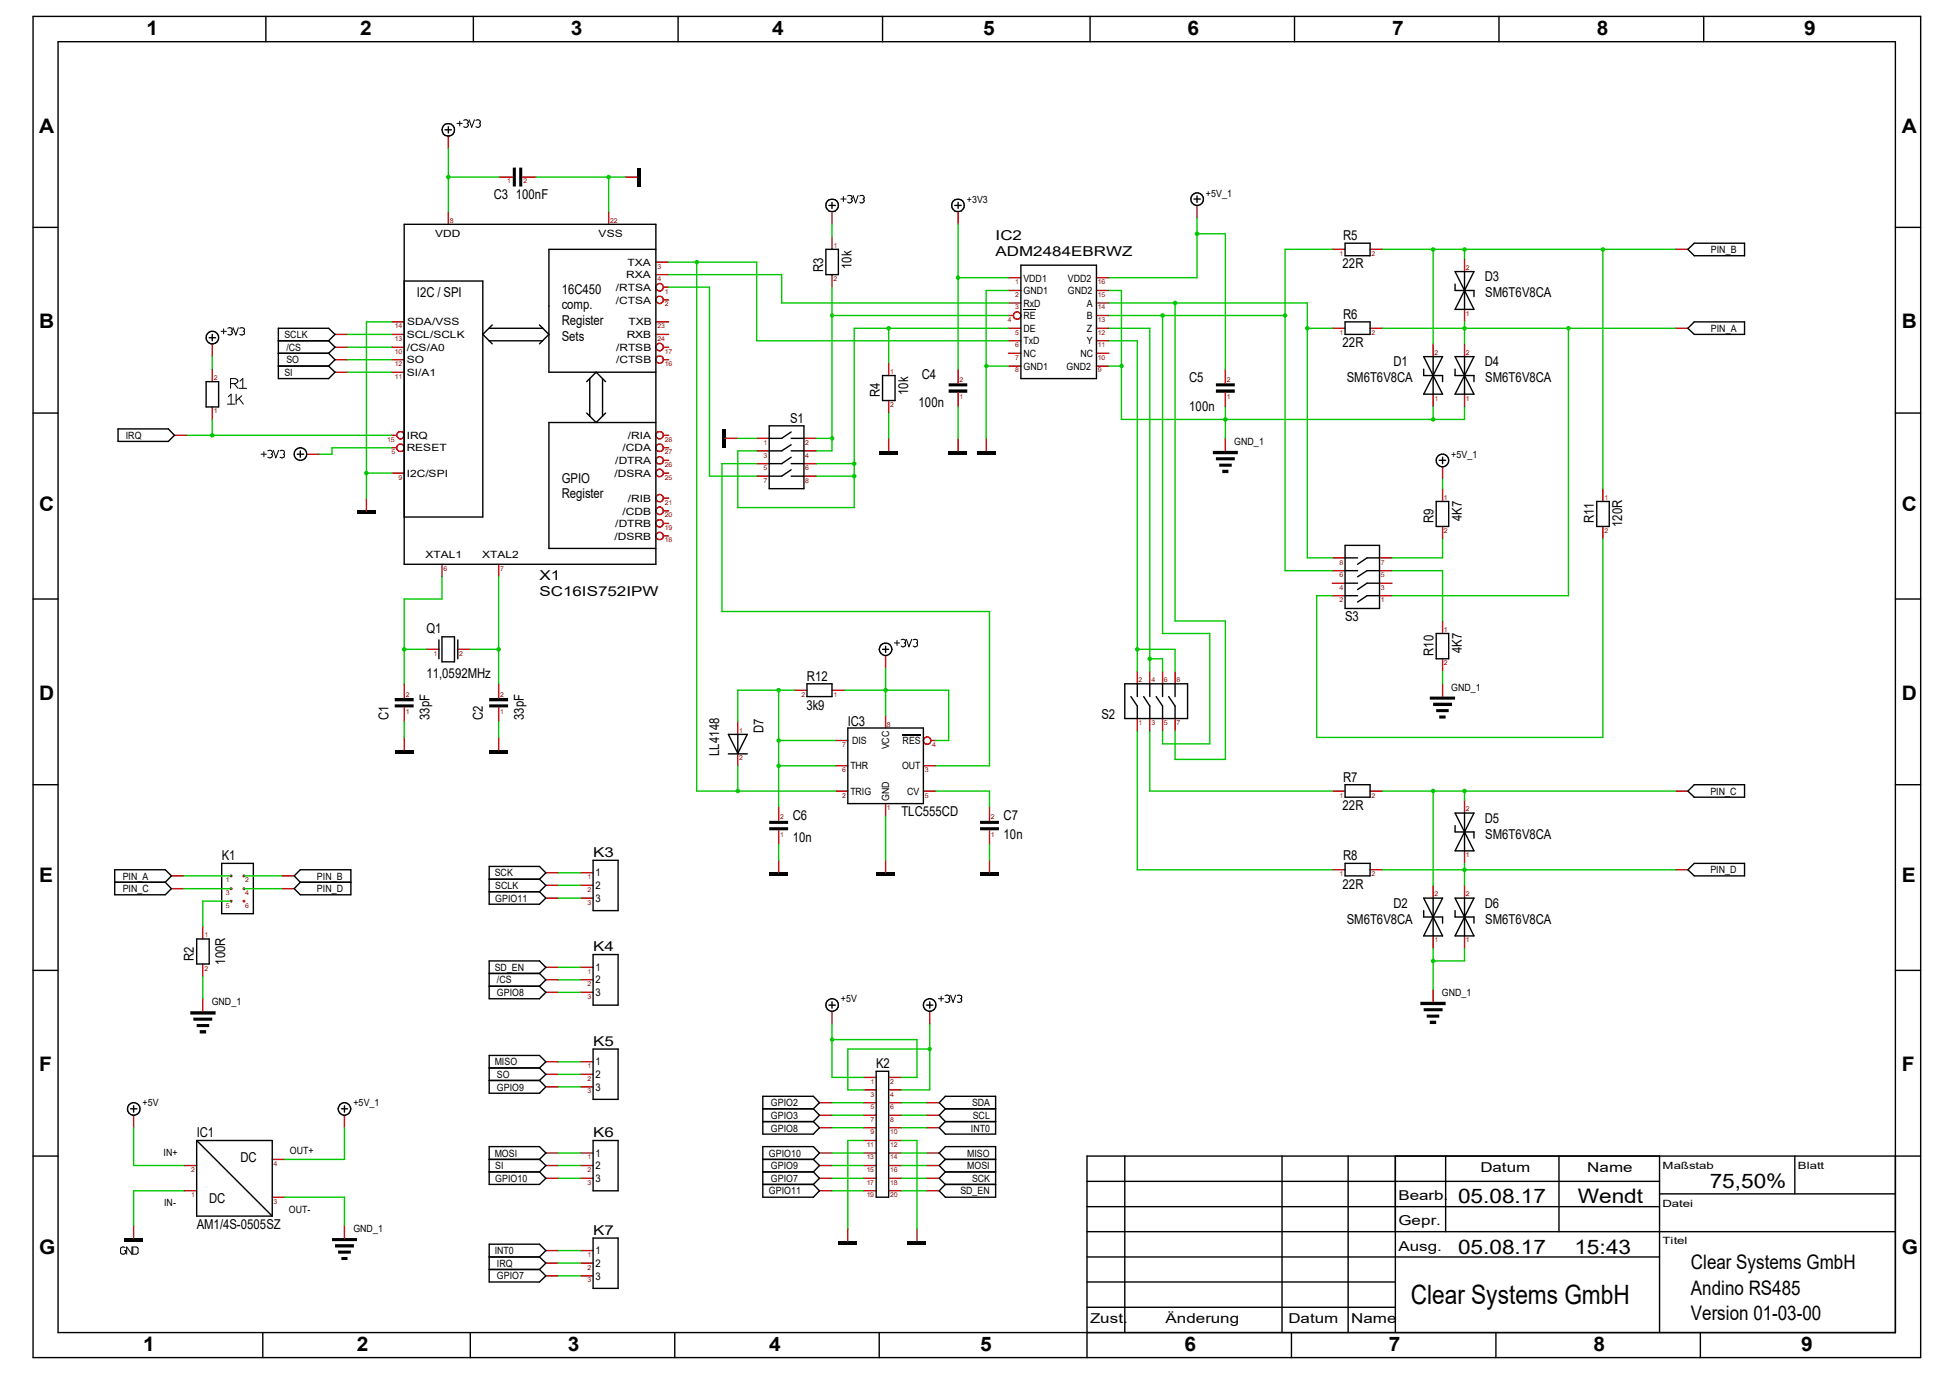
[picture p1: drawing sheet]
<svg xmlns="http://www.w3.org/2000/svg" width="297mm" height="210mm" viewBox="0 0 297 210" stroke-linecap="round" stroke-linejoin="round" font-family="sans-serif">
<path d="M110 65.3h.5v2.9h-.5z" fill-rule="evenodd" fill="#000001"/>
<g fill="none" stroke="#c80000" stroke-width=".21">
<path d="M110.5 66.8h1.9M83.2 132.9h1.9M83.2 134.8h1.9M83.2 136.8h1.9M88.4 132.9h2M88.4 134.8h2M88.4 136.8h2M83.2 147.3h1.9M83.2 149.2h1.9M83.2 151.1h1.9M88.4 147.3h2M88.4 149.2h2"/>
<path d="M88.4 151.1h2M83.2 175.6h1.9M83.2 177.5h1.9M83.2 179.5h1.9M83.2 161.7h1.9M83.2 163.6h1.9M83.2 165.5h1.9M88.4 175.6h2M88.4 177.5h2M88.4 179.5h2M88.4 161.7h2M88.4 163.6h2"/>
<path d="M88.4 165.5h2M83.2 190.5h1.9M83.2 192.4h1.9M83.2 194.3h1.9M88.4 190.5h2M88.4 192.4h2M88.4 194.3h2"/>
</g>
<g fill="none" stroke="#000001" stroke-width=".21">
<path d="M74.5 133.9h7.7M74.5 135.8h7.7M82.2 133.9l1-1-1-.9h-7.7v5.7h7.7l1-.9-1-1M82.2 133.9l1 .9-1 1M90.4 131h3.8v7.7h-3.8zM74.5 148.3h7.7M74.5 150.2h7.7M82.2 148.3l1-1-1-1h-7.7v5.8h7.7l1-1-1-.9M82.2 148.3l1 .9-1 1M90.4 145.4h3.8v7.7h-3.8zM90.4 159.8h3.8v7.6h-3.8zM74.5 176.6h7.7"/>
<path d="M74.5 178.5h7.7M74.5 162.6h7.7M74.5 164.5h7.7M82.2 176.6l1-1-1-1h-7.7v5.8h7.7l1-.9-1-1M82.2 162.6l1-.9-1-1h-7.7v5.8h7.7l1-1-1-1M82.2 176.6l1 .9-1 1M82.2 162.6l1 1-1 .9M90.4 173.7h3.8v7.7h-3.8zM74.5 191.4h7.7M74.5 193.3h7.7M82.2 191.4l1-.9-1-1h-7.7v5.7h7.7l1-.9-1-1M82.2 191.4l1 1-1 .9"/>
<path d="M90.4 188.6h3.8v7.6h-3.8z"/>
</g>
<path d="M29 154h3.9v.5h-3.9zM30.4 156.9h1v.5h-1zM30 156h1.9v.4h-1.9zM29.5 155h2.8v.4h-2.8z" fill-rule="evenodd" fill="#000001"/>
<path d="M30.9 152.1v1.9" fill="none" stroke="#c80000" stroke-width=".21"/>
<path d="M117.2 132.9h2.9v.5h-2.9z" fill-rule="evenodd" fill="#000001"/>
<path d="M115.3 66.8h1.9M115.3 68.7h1.9M115.3 70.6h1.9M115.3 72.5h1.9M122.5 66.8h1.9M122.5 68.7h1.9M122.5 70.6h1.9M122.5 72.5h1.9M118.7 131v1.9" fill="none" stroke="#c80000" stroke-width=".21"/>
<path d="M117.2 64.9h5.3v9.5h-5.3zM120.6 71.5l-1.5 1h-1.9M120.6 72.5h1.9M120.6 69.6l-1.5 1h-1.9M120.6 70.6h1.9M120.6 67.7l-1.5 1h-1.9M120.6 68.7h1.9M120.6 65.8l-1.5 1h-1.9M120.6 66.8h1.9" fill="none" stroke="#000001" stroke-width=".21"/>
<path d="M149.4 132.9h2.8v.5h-2.8z" fill-rule="evenodd" fill="#000001"/>
<path d="M150.8 131v1.9" fill="none" stroke="#c80000" stroke-width=".21"/>
<path d="M149.4 125h2.8v.5h-2.8zM149.4 126h2.8v.4h-2.8z" fill-rule="evenodd" fill="#000001"/>
<path d="M150.8 122.9v2.1M150.8 126.4v2.2" fill="none" stroke="#c80000" stroke-width=".21"/>
<path d="M117.2 125h2.9v.5h-2.9zM117.2 126h2.9v.4h-2.9z" fill-rule="evenodd" fill="#000001"/>
<path d="M135 99.9v1.9M112.4 109.9v1.9M112.4 114.7v1.9M121.1 105.1h1.9M126.8 105.1h1.9M118.7 122.9v2.1M118.7 126.4v2.2" fill="none" stroke="#c80000" stroke-width=".21"/>
<g fill="none" stroke="#000001" stroke-width=".21">
<path d="M134.5 98.9h.9M135 98.4v1M111 114.8h2.9M111 111.8h2.9l-1.5 2.9zM112.4 111.8v2.9M123 104.1h3.8v2h-3.8z"/>
<circle cx="135" cy="98.9" r=".95"/>
</g>
<path d="M136.3 97.9h.8M136.7 97.5v.8M137.3 97.5a.41 .41 0 0 1 .5-.1 .41 .41 0 0 1 .2 .3l-.1 .2M137.8 97.9h.1M137.9 97.9l.1 .2-.1 .3-.2 .1-.4-.1M138.1 97.4l.4 1.1 .4-1.1M139.1 97.5a.41 .41 0 0 1 .5-.1 .41 .41 0 0 1 .2 .3l-.1 .2M139.7 97.9h.1M139.7 97.9l.1 .2-.1 .3-.2 .1-.4-.1" fill="none" stroke="#000001" stroke-width=".15"/>
<path d="M133.5 132.9h2.9v.5h-2.9z" fill-rule="evenodd" fill="#000001"/>
<g fill="none" stroke="#c80000" stroke-width=".21">
<path d="M127.3 112.8h1.9M127.3 116.6h1.9M135 109v1.9M140.7 116.6h1.9M141.9 112.8h.7M127.3 120.5h1.9M135 122.4v1.9M135 131v1.9M140.7 120.5h1.9M30.9 141.1v1.9M30.9 146.8v2"/>
<circle cx="141.3" cy="112.8" r=".56"/>
</g>
<path d="M137.5 111.9h2.8" fill="none" stroke="#000001" stroke-width=".17"/>
<path d="M129.2 110.9h11.5v11.5h-11.5zM30 143h1.9v3.8h-1.9z" fill="none" stroke="#000001" stroke-width=".21"/>
<path d="M216.5 152.6h3.8v.5h-3.8zM217.9 155.4h1v.6h-1zM217.4 154.5h1.9v.5h-1.9zM217 153.5h2.8v.5h-2.8z" fill-rule="evenodd" fill="#000001"/>
<path d="M203 90.7h2M203 88.8h2M203 86.9h2M203 85h2M210.2 90.7h1.9M210.2 88.8h1.9M210.2 86.9h1.9M210.2 85h1.9M218.4 150.7v1.9" fill="none" stroke="#c80000" stroke-width=".21"/>
<path d="M205 83.1h5.2v9.6h-5.2zM205 85h1.9M205 86.9h1.9M205 88.8h1.9M205 90.7h1.9M210.2 85h-1.9l-1.4 .9M210.2 86.9h-1.9l-1.4 .9M210.2 88.8h-1.9l-1.4 1M210.2 90.7h-1.9l-1.4 1" fill="none" stroke="#000001" stroke-width=".21"/>
<path d="M217.9 106.1h3.8v.5h-3.8zM219.3 109h1v.4h-1zM218.9 108h1.9v.5h-1.9zM218.4 107h2.9v.5h-2.9z" fill-rule="evenodd" fill="#000001"/>
<g fill="none" stroke="#c80000" stroke-width=".21">
<path d="M126.8 32.3v1.9M219.8 71.1v1.9M219.8 104.1v2M203 120.5h2M203 132.5h2M208.8 120.5h1.9M208.8 132.5h1.9M218.4 134.8v2M223.2 121.9v1.9M223.2 129.6v1.9M223.2 134.8v2M218.4 142.5v1.9"/>
<path d="M223.2 142.5v1.9"/>
</g>
<g fill="none" stroke="#000001" stroke-width=".21">
<path d="M126.3 31.3h1M126.8 30.8v.9M219.3 70.1h1M219.8 69.6v1M205 119.5h3.8v1.9h-3.8zM205 131.5h3.8v1.9h-3.8zM217 138.7v1h2.8v.9M217 136.8h2.8l-2.8 5.7h2.8zM218.4 136.8v5.7M221.7 138.7v1h2.9v.9M221.7 136.8h2.9l-2.9 5.7h2.9zM221.7 125.7v1h2.9v.9"/>
<path d="M221.7 123.8h2.9l-2.9 5.8h2.9zM223.2 123.8v5.8M223.2 136.8v5.7"/>
<circle cx="126.8" cy="31.3" r=".96"/>
<circle cx="219.8" cy="70.1" r=".96"/>
</g>
<path d="M128.1 30.3h.8M128.5 29.9v.8M129.2 29.8a.45 .45 0 0 1 .7 .3l-.1 .2M129.7 30.3h.1M129.8 30.3l.1 .2a.43 .43 0 0 1-.3 .4 .43 .43 0 0 1-.4-.1M130 29.8l.4 1.1 .4-1.1M131 29.8a.41 .41 0 0 1 .5 0 .41 .41 0 0 1 .2 .3l-.1 .2M131.5 30.3h.1M131.6 30.3l.1 .2-.1 .3-.2 .1-.4-.1" fill="none" stroke="#000001" stroke-width=".15"/>
<path d="M134 68.7h2.9v.5h-2.9z" fill-rule="evenodd" fill="#000001"/>
<g fill="none" stroke="#c80000" stroke-width=".21">
<path d="M126.8 36.1v1.9M126.8 41.8v1.9M135.4 55.2v2M135.4 61v1.9M135.4 66.8v1.9M173.3 102.2v1.9M173.3 109.4v1.9M175.2 102.2v1.9M175.2 109.4v1.9M177.2 102.2v1.9M177.2 109.4v1.9M179.1 102.2v1.9"/>
<path d="M179.1 109.4v1.9"/>
</g>
<path d="M125.9 38h1.9v3.8h-1.9zM134.5 57.2h1.9v3.8h-1.9zM171.4 104.1h9.6v5.3h-9.6zM172.3 106.1l1 1.4v1.9M173.3 104.1v2M174.3 106.1l.9 1.4v1.9M175.2 104.1v2M176.2 106.1l1 1.4v1.9M177.2 104.1v2M178.1 106.1l1 1.4v1.9M179.1 104.1v2" fill="none" stroke="#000001" stroke-width=".21"/>
<path d="M148.8 68.7h2.9v.5h-2.9z" fill-rule="evenodd" fill="#000001"/>
<path d="M150.3 66.8v1.9" fill="none" stroke="#c80000" stroke-width=".21"/>
<path d="M144.6 68.7h2.8v.5h-2.8z" fill-rule="evenodd" fill="#000001"/>
<path d="M146 66.8v1.9M244.3 74.4v2M244.3 80.2v1.9" fill="none" stroke="#c80000" stroke-width=".21"/>
<path d="M243.3 76.4h1.9v3.8h-1.9z" fill="none" stroke="#000001" stroke-width=".21"/>
<path d="M184.8 68.7h3.8v.5h-3.8zM186.3 71.5h.9v.6h-.9zM185.8 70.6h1.9v.5h-1.9zM185.3 69.6h2.9v.5h-2.9z" fill-rule="evenodd" fill="#000001"/>
<g fill="none" stroke="#c80000" stroke-width=".21">
<path d="M146 32.3v1.9M182.4 31.3v1.9M203 38h2M208.8 38h1.9M223.2 39.4v2M203 50h2M208.8 50h1.9M218.4 52.4v1.9M223.2 47.1v1.9M223.2 52.4v1.9M186.7 66.8v1.9M218.4 60v2"/>
<path d="M223.2 60v2"/>
</g>
<g fill="none" stroke="#000001" stroke-width=".21">
<path d="M145.5 31.3h1M146 30.8v.9M181.9 30.3h1M182.4 29.8v1M205 37h3.8v1.9h-3.8zM205 49h3.8v1.9h-3.8zM217 56.2v1h2.8v.9M217 54.3h2.8l-1.4 2.9zM218.4 57.2l1.4 2.8h-2.8zM218.4 54.3v5.7M221.7 56.2v1h2.9v.9M221.7 54.3h2.9l-1.4 2.9z"/>
<path d="M221.7 43.3v.9h2.9v1M221.7 41.4h2.9l-1.4 2.8zM223.2 57.2l1.4 2.8h-2.9zM223.2 41.4v5.7M223.2 54.3v5.7M223.2 44.2l1.4 2.9h-2.9z"/>
<circle cx="146" cy="31.3" r=".96"/>
<circle cx="182.4" cy="30.3" r=".97"/>
</g>
<path d="M185.3 58.4h2.9v.4h-2.9zM185.3 59.3h2.9v.5h-2.9z" fill-rule="evenodd" fill="#000001"/>
<path d="M186.7 56.2v2.2M186.7 59.8v2.2" fill="none" stroke="#c80000" stroke-width=".21"/>
<path d="M144.6 58.4h2.8v.4h-2.8zM144.6 59.3h2.8v.5h-2.8z" fill-rule="evenodd" fill="#000001"/>
<g fill="none" stroke="#c80000" stroke-width=".21">
<path d="M146 56.2v2.2M146 59.8v2.2M153.7 48h.7M153.7 50h1.9M153.7 51.9h1.9M153.7 53.8h1.9M153.7 55.8h1.9M167.1 42.3h1.9M167.1 44.2h1.9M167.1 46.1h1.9M167.1 48h1.9M167.1 50h1.9"/>
<path d="M167.1 51.9h1.9M167.1 53.8h1.9M167.1 55.8h1.9M219.8 74.4v2M219.8 80.2v1.9M219.8 94.6v1.9M219.8 100.3v1.9"/>
<circle cx="155" cy="48.1" r=".56"/>
</g>
<path d="M218.9 76.4h1.9v3.8h-1.9zM218.9 96.5h1.9v3.8h-1.9z" fill="none" stroke="#000001" stroke-width=".21"/>
<path d="M156 47.2h1.8h-1.8z" fill-rule="evenodd" fill="#000001"/>
<path d="M153.7 46.1h1.9M153.7 44.2h1.9M153.7 42.3h1.9" fill="none" stroke="#c80000" stroke-width=".21"/>
<path d="M155.6 40.4h11.5v17.3h-11.5z" fill="none" stroke="#000001" stroke-width=".21"/>
<path d="M50.6 188.6h3.8v.4h-3.8zM52 191.4h1v.5h-1zM51.5 190.5h2v.4h-2zM51.1 189.5h2.8v.5h-2.8z" fill-rule="evenodd" fill="#000001"/>
<path d="M20.4 169.8v1.9M52.5 169.8v1.9M52.5 186.6v2" fill="none" stroke="#c80000" stroke-width=".21"/>
<g fill="none" stroke="#000001" stroke-width=".21">
<path d="M19.9 168.9h1M20.4 168.4v1M52 168.9h1M52.5 168.4v1"/>
<circle cx="20.4" cy="168.9" r=".97"/>
<circle cx="52.5" cy="168.9" r=".95"/>
</g>
<path d="M18.9 188.6h2.9v.4h-2.9z" fill-rule="evenodd" fill="#000001"/>
<g fill="none" stroke="#c80000" stroke-width=".21">
<path d="M255.3 38h1.9M51.1 56.7h1.9M51.1 54.8h1.9M51.1 50.9h1.9M255.3 50h1.9M26.6 66.3h1.9M26.1 135.3h1.9M26.1 133.4h1.9M42.9 135.3h1.9M42.9 133.4h1.9M255.3 132.5h1.9M255.3 120.5h1.9"/>
<path d="M28 177.5h2M41.5 176.6h1.9M20.4 186.6v2M28 181.4h2M41.5 182.3h1.9"/>
</g>
<path d="M19 190a.44 .44 0 0 0-.6 .2v.6a.41 .41 0 0 0 .4 .2 .41 .41 0 0 0 .3-.2v-.3h-.1M20.1 189.9v1.1l-.8-1.1v1.1M20.2 189.9l.8 .1v.2v.7l-.8 .1z" fill="none" stroke="#000001" stroke-width=".15"/>
<g fill="none" stroke="#000001" stroke-width=".21">
<path d="M257.2 38l1-1h7.7v1.9h-7.7zM42.4 53.8h7.7l1 1-1 1 1 .9-1 1h-7.7zM42.4 55.8h7.7M42.4 50h7.7l1 .9-1 1h-7.7zM257.2 50l1-1h7.7v1.9h-7.7zM18 65.3h7.7l.9 1-.9 .9h-7.7zM17.5 132.5h7.7l.9 .9-.9 1 .9 .9-.9 1h-7.7zM17.5 134.4h7.7M44.8 133.4l1-.9h7.7v3.8h-7.7l-1-1 1-.9zM45.8 134.4h7.7M257.2 120.5l1-1h7.7v1.9h-7.7zM257.2 132.5l1-1h7.7v1.9h-7.7z"/>
<path d="M30 173.7l11.5 11.5M30 173.7h11.5v11.5M30 173.7v11.5h11.5"/>
</g>
<path d="M79.1 25.5h.5v2.9h-.5zM78.1 25.5h.5v2.9h-.5z" fill-rule="evenodd" fill="#000001"/>
<path d="M76 27h2.1M79.6 27h2.1" fill="none" stroke="#c80000" stroke-width=".21"/>
<path d="M97.1 25.5h.5v2.9h-.5z" fill-rule="evenodd" fill="#000001"/>
<path d="M68.3 20.7v1.9M95.2 27h1.9M32.3 56.2v1.9M51.1 52.9h1.9M32.3 62v1.9M46.7 69.2h1.9" fill="none" stroke="#c80000" stroke-width=".21"/>
<g fill="none" stroke="#000001" stroke-width=".15">
<path d="M69.6 18.8h.8M70.1 18.5v.7M70.7 18.3a.44 .44 0 0 1 .4 0 .44 .44 0 0 1 .3 .3l-.2 .2M71.2 18.8h.1M71.2 18.8l.2 .3a.45 .45 0 0 1-.7 .2M71.5 18.2l.4 1.2 .4-1.2M72.5 18.3a.41 .41 0 0 1 .4 0 .41 .41 0 0 1 .3 .3l-.1 .2M73 18.8h.1M73.1 18.8l.1 .3a.42 .42 0 0 1-.7 .2M35.1 58.4h.8l.4-.4-.4-.3h-.8v1.4M35.7 58.4l.6 .7M36.4 59.1h1.2"/>
<path d="M36.6 58l.4-.3v1.4M34.7 61.6h1.1M34.8 60.4l.4-.4v1.6M36 60v1.6M36.4 60.7l.7 .9M36.8 60.3l-.8 .7M39.8 69.2h.8M40.2 68.8v.8M40.8 68.7a.44 .44 0 0 1 .5-.1 .44 .44 0 0 1 .2 .4l-.1 .2M41.3 69.2h.1M41.4 69.2l.1 .2a.45 .45 0 0 1-.7 .2M41.7 68.6l.3 1.1 .5-1.1"/>
<path d="M42.7 68.7a.41 .41 0 0 1 .4-.1 .41 .41 0 0 1 .2 .4v.2M43.2 69.2h.1M43.3 69.2v.2a.42 .42 0 0 1-.6 .2"/>
</g>
<g fill="none" stroke="#000001" stroke-width=".21">
<path d="M67.8 19.8h1M68.3 19.3v.9M31.4 58.1h1.9v3.9h-1.9zM42.4 51.9h7.7l1 1-1 .9h-7.7zM45.3 69.2h1M45.8 68.7v.9"/>
<circle cx="68.3" cy="19.8" r=".95"/>
<circle cx="45.8" cy="69.2" r=".96"/>
</g>
<path d="M54.4 77.8h2.9v.5h-2.9z" fill-rule="evenodd" fill="#000001"/>
<path d="M55.8 75.9v1.9" fill="none" stroke="#c80000" stroke-width=".21"/>
<path d="M74.5 114.2h2.9v.5h-2.9z" fill-rule="evenodd" fill="#000001"/>
<path d="M76 112.3v1.9" fill="none" stroke="#c80000" stroke-width=".21"/>
<path d="M60.2 114.2h2.8v.5h-2.8z" fill-rule="evenodd" fill="#000001"/>
<path d="M61.6 112.3v1.9" fill="none" stroke="#c80000" stroke-width=".21"/>
<path d="M74.5 106.3h2.9v.5h-2.9zM74.5 107.3h2.9v.4h-2.9z" fill-rule="evenodd" fill="#000001"/>
<path d="M76 104.1v2.2M76 107.7v2.2" fill="none" stroke="#c80000" stroke-width=".21"/>
<path d="M60.2 106.3h2.8v.5h-2.8zM60.2 107.3h2.8v.4h-2.8z" fill-rule="evenodd" fill="#000001"/>
<g fill="none" stroke="#c80000" stroke-width=".21">
<path d="M68.3 32.3v1.9M92.8 32.3v1.9M99.9 39.9h2M32.3 52.4v1.9M59.7 49h1.9M59.7 54.8h1.9M59.7 52.9h1.9M59.7 50.9h1.9M59.7 56.7h1.9M99.9 49h2M99.9 50.9h2M99.9 41.8h2"/>
<path d="M101.1 43.7h.8M101.1 54.8h.8M101.1 52.9h.8M101.1 45.7h.8M59.7 72.1h1.9M59.7 68.2h.8M59.7 66.3h.8M101.1 72.1h.8M101.1 70.1h.8M101.1 68.2h.8M101.1 66.3h.8M101.1 79.7h.8"/>
<path d="M101.1 77.8h.8M101.1 75.9h.8M65 98.9h1.9M67.4 85.9v1.9M69.8 98.9h1.9M76 85.9v1.9M101.1 81.6h.8M61.6 104.1v2.2M61.6 107.7v2.2M124.9 179.5h1.9M124.9 171.7h1.9M124.9 175.6h1.9"/>
<path d="M124.9 177.5h1.9M124.9 169.8h1.9M124.9 167.9h1.9M141.2 179.5h1.9M141.2 171.7h1.9M141.2 175.6h1.9M141.2 177.5h1.9M141.2 169.8h1.9M141.2 167.9h1.9M124.9 181.4h1.9M141.2 181.4h1.9"/>
<circle cx="100.5" cy="54.8" r=".56"/>
<circle cx="100.5" cy="52.9" r=".56"/>
<circle cx="100.5" cy="45.7" r=".56"/>
<circle cx="100.5" cy="43.8" r=".56"/>
<circle cx="61" cy="66.3" r=".58"/>
<circle cx="61" cy="68.2" r=".59"/>
<circle cx="100.5" cy="68.2" r=".58"/>
<circle cx="100.5" cy="79.7" r=".56"/>
<circle cx="100.5" cy="75.9" r=".56"/>
<circle cx="100.5" cy="66.3" r=".56"/>
<circle cx="100.5" cy="77.8" r=".56"/>
<circle cx="100.5" cy="70.1" r=".56"/>
<circle cx="100.5" cy="72" r=".56"/>
<circle cx="100.5" cy="81.6" r=".56"/>
</g>
<g fill="none" stroke="#000001" stroke-width=".21">
<path d="M61.6 34.2h38.3v51.7h-38.3zM99.9 38h-16.2v18.7h16.2M31.9 51.4h1M32.3 50.9v1M61.6 42.8h12v35.9h-12M74.5 50h8.2M74.5 51.9h8.2M75 49.5l-1.4 1.4 1.4 1.5M82.2 49.5l1.5 1.4-1.5 1.5M89.4 58.1l1.4-1.4 1.5 1.4M89.9 57.7v5.7M91.8 57.7v5.7"/>
<path d="M89.4 62.9l1.4 1.4 1.5-1.4M99.9 64.3h-16.2v19.2h16.2M66.9 97.5v2.8M67.4 97h1.9v3.8h-1.9zM69.8 97.5v2.8M116.2 178.5h7.8M116.2 170.8h7.8M116.2 176.6h7.8M116.2 168.9h7.8M124 178.5l.9 1-.9 .9M124 168.9l.9-1-.9-.9h-7.8v5.7h7.8l.9-1-.9-.9M124 176.6l.9-1-.9-1h-7.8v7.7h7.8l.9-.9-.9-1"/>
<path d="M124 176.6l.9 .9-.9 1M124 168.9l.9 .9-.9 1M144.1 178.5h7.6M144.1 170.8h7.6M144.1 168.9l-1-1 1-.9h7.6v5.7h-7.6l-1-1 1-.9M144.1 176.6l-1-1 1-1h7.6v7.7h-7.6l-1-.9 1-1M144.1 176.6h7.6M144.1 168.9h7.6M144.1 168.9l-1 .9 1 1M144.1 178.5l-1 1 1 .9M144.1 176.6l-1 .9 1 1M116.2 180.4h7.8"/>
<path d="M144.1 180.4h7.6"/>
<circle cx="32.4" cy="51.4" r=".97"/>
</g>
<path d="M33.7 50.5h.8M34.1 50.1v.7M34.7 50a.41 .41 0 0 1 .7 .2l-.1 .3M35.2 50.5h.1M35.3 50.5l.1 .3a.44 .44 0 0 1-.7 .1M35.5 49.9l.4 1.1 .4-1.1M36.5 50a.44 .44 0 0 1 .8 .2l-.1 .3M37 50.5h.2M37.2 50.5l.1 .3a.47 .47 0 0 1-.8 .1" fill="none" stroke="#000001" stroke-width=".15"/>
<path d="M138.3 189h2.9v.5h-2.9z" fill-rule="evenodd" fill="#000001"/>
<path d="M139.7 187.1v1.9" fill="none" stroke="#c80000" stroke-width=".21"/>
<path d="M127.8 189h2.8v.5h-2.8z" fill-rule="evenodd" fill="#000001"/>
<g fill="none" stroke="#c80000" stroke-width=".21">
<path d="M126.8 154v2M141.7 154v2M131.6 179.5h1.9M131.6 177.5h1.9M131.6 175.6h1.9M131.6 173.7h1.9M131.6 164.1h1.9M131.6 171.7h1.9M131.6 169.8h1.9M131.6 167.9h1.9M131.6 166h1.9M135.4 179.5h2"/>
<path d="M135.4 177.5h2M135.4 175.6h2M135.4 173.7h2M135.4 164.1h2M135.4 171.7h2M135.4 169.8h2M135.4 167.9h2M135.4 166h2M129.2 187.1v1.9M131.6 181.4h1.9M135.4 181.4h2"/>
</g>
<g fill="none" stroke="#000001" stroke-width=".21">
<path d="M126.3 153.1h1M126.8 152.6v.9M141.2 153.1h1M141.7 152.6v.9M133.5 163.2h1.9v19.1h-1.9z"/>
<circle cx="126.8" cy="153.1" r=".96"/>
<circle cx="141.7" cy="153.1" r=".96"/>
</g>
<path d="M143 152.1h.8M143.4 151.7v.8M144 151.6a.44 .44 0 0 1 .5 0 .44 .44 0 0 1 .2 .3l-.1 .2M144.5 152.1h.1M144.6 152.1l.1 .2a.42 .42 0 0 1-.2 .4 .42 .42 0 0 1-.5-.1M144.9 151.6l.3 1.1 .4-1.1M145.9 151.6a.41 .41 0 0 1 .4 0 .41 .41 0 0 1 .3 .3l-.1 .2M146.3 152.1h.2M146.5 152.1l.1 .3a.44 .44 0 0 1-.7 .2" fill="none" stroke="#000001" stroke-width=".15"/>
<g fill="#c80000">
<circle cx="35.2" cy="133.4" r=".22"/>
<circle cx="37.2" cy="137.2" r=".22"/>
<circle cx="35.2" cy="137.2" r=".22"/>
<circle cx="37.2" cy="135.3" r=".22"/>
<circle cx="35.2" cy="135.3" r=".22"/>
<circle cx="37.2" cy="133.4" r=".22"/>
</g>
<g fill="none" stroke="#000001" stroke-width=".21">
<path d="M5 2.5h287.7v204.3h-287.7zM8.8 6.3h280v196.6h-280zM40.5 2.5v3.8M72.1 2.5v3.8M103.3 2.5v3.8M134.5 2.5v3.8M166.1 2.5v3.8M197.3 2.5v3.8M228.4 2.5v3.8M259.6 2.5v3.8M5 34.6h3.8M288.8 34.6h3.9"/>
<path d="M5 62.9h3.8M288.8 62.9h3.9M5 91.2h3.8M288.8 91.2h3.9M5 119.5h3.8M288.8 119.5h3.9M33.8 131.5h4.8v7.6h-4.8zM5 147.8h3.8M288.8 147.8h3.9M5 176.1h3.8M165.7 179.9h87.2M171.4 176.1v26.8"/>
<path d="M195.4 176.1v26.8M205.4 176.1v26.8M212.6 176.1v26.8M220.3 176.1v11.5M237.6 176.1v11.5M252.9 176.1v26.8M273.5 176.1v5.7M292.7 176.1h-127v30.7M165.7 191.4h87.2M165.7 187.6h123.1M165.7 183.8h87.2M165.7 199.1h46.9"/>
<path d="M165.7 195.2h46.9M252.9 181.8h35.9M40 202.9v3.9M71.7 202.9v3.9M102.8 202.9v3.9M134 202.9v3.9M196.8 202.9v3.9M228 202.9v3.9M259.1 202.9v3.9"/>
</g>
<path d="M53 56.7h6.7M32.3 63.9v2.4h-3.8M85.1 177.5h3.3" fill="none" stroke="#00c800" stroke-width=".21"/>
<circle cx="32.3" cy="66.3" r=".35" fill="#00c800"/>
<path d="M53 50.9h6.7M53 52.9h6.7M53 54.8h6.7M32.3 66.3h27.4M115.3 70.6h-5.3v22.5h40.8v23.5h-8.2M85.1 134.8h3.3M85.1 149.2h3.3M85.1 163.6h3.3M85.1 192.4h3.3" fill="none" stroke="#00c800" stroke-width=".21"/>
<circle cx="112.4" cy="120.5" r=".35" fill="#00c800"/>
<path d="M101.9 39.9h13.4v12h38.4M106.2 39.9v80.6" fill="none" stroke="#00c800" stroke-width=".21"/>
<circle cx="106.2" cy="39.9" r=".34" fill="#00c800"/>
<path d="M112.4 105.1v4.8M112.4 116.6v3.9M106.2 120.5h21.1" fill="none" stroke="#00c800" stroke-width=".21"/>
<circle cx="118.7" cy="105.1" r=".35" fill="#00c800"/>
<path d="M112.4 105.1h6.3" fill="none" stroke="#00c800" stroke-width=".21"/>
<circle cx="118.7" cy="116.6" r=".35" fill="#00c800"/>
<path d="M118.7 112.8v3.8h8.6" fill="none" stroke="#00c800" stroke-width=".21"/>
<circle cx="118.7" cy="112.8" r=".35" fill="#00c800"/>
<path d="M199.2 85h3.8M212.1 86.9h7.7v7.7M219.8 82.1v2.9h-7.7M244.3 82.1v30.2h-43.6v-21.6h2.3M118.7 116.6v6.3M121.1 105.1h-2.4v7.7h8.6M173.3 111.3v21.2h29.7M175.2 111.3v9.2h27.8M179.1 111.3v4.4M35.2 137.2h-4.3v3.9M142.6 120.5h8.2v2.4" fill="none" stroke="#00c800" stroke-width=".21"/>
<circle cx="199.2" cy="50" r=".35" fill="#00c800"/>
<path d="M199.2 50v35" fill="none" stroke="#00c800" stroke-width=".21"/>
<circle cx="179.1" cy="46.1" r=".35" fill="#00c800"/>
<path d="M169 46.1h30.2v3.9h3.8M179.1 46.1v48.5h7.6v21.1h-7.6M195.8 86.9h7.2M177.2 111.3v2" fill="none" stroke="#00c800" stroke-width=".21"/>
<circle cx="195.8" cy="48" r=".35" fill="#00c800"/>
<path d="M195.8 48v38.9" fill="none" stroke="#00c800" stroke-width=".21"/>
<circle cx="177.2" cy="48" r=".35" fill="#00c800"/>
<path d="M203 38h-7.2v10h-26.8M177.2 48v48.5h7.2v16.8h-7.2M179.1 98.9v3.3" fill="none" stroke="#00c800" stroke-width=".21"/>
<circle cx="173.3" cy="98.9" r=".35" fill="#00c800"/>
<path d="M169 51.9h4.3v50.3M173.3 98.9h5.8M175.2 100.3h2" fill="none" stroke="#00c800" stroke-width=".21"/>
<circle cx="175.2" cy="100.3" r=".35" fill="#00c800"/>
<path d="M169 50h6.2v52.2M177.2 100.3v1.9" fill="none" stroke="#00c800" stroke-width=".21"/>
<circle cx="126.8" cy="48" r=".34" fill="#00c800"/>
<path d="M153.7 48h-26.9v18.8" fill="none" stroke="#00c800" stroke-width=".21"/>
<circle cx="126.8" cy="66.8" r=".34" fill="#00c800"/>
<path d="M126.8 43.7v4.3M124.4 66.8h2.4v1.9h-2.4" fill="none" stroke="#00c800" stroke-width=".21"/>
<circle cx="130.2" cy="72.5" r=".35" fill="#00c800"/>
<path d="M130.2 70.6v1.9h-5.8" fill="none" stroke="#00c800" stroke-width=".21"/>
<circle cx="130.2" cy="70.6" r=".35" fill="#00c800"/>
<path d="M130.2 50v20.6h-5.8M115.3 68.7h-2.9v8.6h17.8v-4.8" fill="none" stroke="#00c800" stroke-width=".21"/>
<circle cx="135.4" cy="50" r=".35" fill="#00c800"/>
<path d="M101.9 43.7h6.2v28.8h7.2M101.9 41.8h17.2v4.3h34.6M130.2 50h23.5M135.4 50v5.2M30.9 148.8v3.3" fill="none" stroke="#00c800" stroke-width=".21"/>
<circle cx="218.4" cy="146.3" r=".35" fill="#00c800"/>
<path d="M169 44.2h1.9M219.8 102.2v1.9M218.4 144.4v6.3M223.2 144.4v1.9h-4.8" fill="none" stroke="#00c800" stroke-width=".21"/>
<circle cx="170.9" cy="55.7" r=".34" fill="#00c800"/>
<path d="M169 55.8h1.9M170.9 44.2v19.7M223.2 62v1.9" fill="none" stroke="#00c800" stroke-width=".21"/>
<circle cx="218.4" cy="63.9" r=".35" fill="#00c800"/>
<path d="M170.9 63.9h15.8M186.7 62v4.8M218.4 62v1.9h4.8" fill="none" stroke="#00c800" stroke-width=".21"/>
<circle cx="186.7" cy="63.9" r=".35" fill="#00c800"/>
<path d="M182.4 33.2v9.1h-13.4M186.7 35.6v20.6M186.7 63.9h31.7M219.8 73v1.4M43.4 182.3h9.1v4.3" fill="none" stroke="#00c800" stroke-width=".21"/>
<circle cx="182.4" cy="35.6" r=".35" fill="#00c800"/>
<path d="M182.4 35.6h4.3M223.2 131.5v1h-12.5M52.5 171.7v4.9h-9.1" fill="none" stroke="#00c800" stroke-width=".21"/>
<circle cx="223.2" cy="132.5" r=".35" fill="#00c800"/>
<path d="M37.2 135.3h5.7M255.3 132.5h-32.1v2.3" fill="none" stroke="#00c800" stroke-width=".21"/>
<circle cx="223.2" cy="120.5" r=".35" fill="#00c800"/>
<path d="M210.7 120.5h12.5v1.4M218.4 120.5v14.3" fill="none" stroke="#00c800" stroke-width=".21"/>
<circle cx="218.4" cy="120.5" r=".35" fill="#00c800"/>
<path d="M28 135.3h7.2M223.2 120.5h32.1" fill="none" stroke="#00c800" stroke-width=".21"/>
<circle cx="244.3" cy="38" r=".35" fill="#00c800"/>
<path d="M210.7 38h12.5v1.4M218.4 38v14.4" fill="none" stroke="#00c800" stroke-width=".21"/>
<circle cx="218.4" cy="38" r=".35" fill="#00c800"/>
<path d="M223.2 38h21.1" fill="none" stroke="#00c800" stroke-width=".21"/>
<circle cx="223.2" cy="38" r=".35" fill="#00c800"/>
<path d="M255.3 38h-11v36.4M37.2 133.4h5.7" fill="none" stroke="#00c800" stroke-width=".21"/>
<circle cx="239" cy="50" r=".35" fill="#00c800"/>
<path d="M210.7 50h12.5M223.2 49v3.4" fill="none" stroke="#00c800" stroke-width=".21"/>
<circle cx="223.2" cy="50" r=".35" fill="#00c800"/>
<path d="M223.2 50h32.1M239 50v40.7h-26.9M76 87.8v11.1M28 133.4h7.2" fill="none" stroke="#00c800" stroke-width=".21"/>
<circle cx="76" cy="98.9" r=".35" fill="#00c800"/>
<g fill="none" stroke="#00c800" stroke-width=".21">
<path d="M71.7 98.9h4.3v5.2M85.1 132.9h3.3M85.1 136.8h3.3M85.1 147.3h3.3M85.1 151.1h3.3M139.7 158.3v5.8h-2.3M20.4 171.7v5.8h7.6M85.1 179.5h3.3M85.1 161.7h3.3M85.1 175.6h3.3M85.1 165.5h3.3M126.8 171.7h4.8"/>
<path d="M126.8 167.9h4.8M126.8 169.8h4.8M126.8 179.5h4.8M126.8 175.6h4.8M126.8 177.5h4.8M137.4 171.7h3.8M137.4 167.9h3.8M137.4 169.8h3.8M137.4 179.5h3.8M137.4 175.6h3.8M137.4 177.5h3.8M85.1 190.5h3.3"/>
<path d="M85.1 194.3h3.3M126.8 181.4h4.8M137.4 181.4h3.8"/>
</g>
<circle cx="126.8" cy="158.3" r=".34" fill="#00c800"/>
<path d="M135 105.1h9.6v7.7h-2M126.8 156v8.1h4.8M126.8 158.3h12.9" fill="none" stroke="#00c800" stroke-width=".21"/>
<circle cx="135" cy="105.1" r=".35" fill="#00c800"/>
<path d="M126.8 34.2v1.9M128.7 105.1h6.3M135 101.8v7.2" fill="none" stroke="#00c800" stroke-width=".21"/>
<circle cx="146" cy="42.3" r=".34" fill="#00c800"/>
<path d="M146 34.2v22M146 42.3h7.7" fill="none" stroke="#00c800" stroke-width=".21"/>
<circle cx="68.3" cy="27" r=".35" fill="#00c800"/>
<path d="M68.3 22.6v9.7M68.3 27h7.7M32.3 54.3v1.9M59.7 68.2h-9.1v1h-2M129.2 159.8v6.2h2.4" fill="none" stroke="#00c800" stroke-width=".21"/>
<circle cx="141.7" cy="159.8" r=".34" fill="#00c800"/>
<path d="M112.4 66.8h2.9M135.4 62.9v3.9M146 62v4.8M118.7 128.6v2.4M135 124.3v6.7M150.8 128.6v2.4M129.2 159.8h12.5M141.7 156v10h-4.3" fill="none" stroke="#00c800" stroke-width=".21"/>
<circle cx="150.3" cy="55.7" r=".34" fill="#00c800"/>
<path d="M150.3 55.8h3.4M153.7 44.2h-3.4v22.6M28 181.4h-7.6v5.2" fill="none" stroke="#00c800" stroke-width=".21"/>
<circle cx="55.8" cy="72.1" r=".35" fill="#00c800"/>
<path d="M59.7 49h-3.9v23.1" fill="none" stroke="#00c800" stroke-width=".21"/>
<circle cx="92.8" cy="27" r=".35" fill="#00c800"/>
<path d="M81.7 27h13.5M92.8 27v5.3M59.7 72.1h-3.9v3.8M67.4 87.8v3.4h-5.8v7.7M61.6 109.9v2.4M76 109.9v2.4M131.6 173.7h-2.4v13.4M137.4 173.7h2.3v13.4" fill="none" stroke="#00c800" stroke-width=".21"/>
<circle cx="61.6" cy="98.9" r=".35" fill="#00c800"/>
<path d="M65 98.9h-3.4v5.2" fill="none" stroke="#00c800" stroke-width=".21"/>
<text font-size="4.1" fill="#000001" x="215" y="198.6">Clear Systems GmbH</text>
<g font-size="3" fill="#000001">
<text x="22.3" y="5.4">1</text>
<text x="54.9" y="5.4">2</text>
<text x="87" y="5.4">3</text>
<text x="117.7" y="5.4">4</text>
<text x="149.8" y="5.4">5</text>
<text x="181" y="5.4">6</text>
<text x="212.1" y="5.4">7</text>
<text x="243.3" y="5.4">8</text>
<text x="275" y="5.4">9</text>
<text x="6" y="20.2">A</text>
<text x="289.8" y="20.2">A</text>
<text x="6" y="50">B</text>
<text x="289.8" y="50">B</text>
<text x="6" y="77.8">C</text>
<text x="289.8" y="77.8">C</text>
<text x="6" y="106.6">D</text>
<text x="289.8" y="106.6">D</text>
<text x="6" y="134.4">E</text>
<text x="289.8" y="134.4">E</text>
<text x="6" y="163.2">F</text>
<text x="289.8" y="163.2">F</text>
<text x="222.2" y="183.3">05.08.17</text>
<text x="240.5" y="183.3">Wendt</text>
<text x="260.6" y="180.9">75,50%</text>
<text x="6" y="190.9">G</text>
<text x="222.2" y="190.9">05.08.17</text>
<text x="239.9" y="190.9">15:43</text>
<text x="289.8" y="190.9">G</text>
<text x="257.7" y="197.2">Andino RS485</text>
<text x="257.7" y="193.3">Clear Systems GmbH</text>
<text x="257.7" y="201">Version 01-03-00</text>
<text x="21.8" y="205.8">1</text>
<text x="54.4" y="205.8">2</text>
<text x="86.5" y="205.8">3</text>
<text x="117.2" y="205.8">4</text>
<text x="149.4" y="205.8">5</text>
<text x="180.5" y="205.8">6</text>
<text x="211.7" y="205.8">7</text>
<text x="242.8" y="205.8">8</text>
<text x="274.5" y="205.8">9</text>
</g>
<g font-size="2.1" fill="#000001">
<text x="75.3" y="30.3">C3</text>
<text x="78.6" y="30.3">100nF</text>
<text x="125.4" y="41.4" transform="rotate(-90 125.4 41.4)">R3</text>
<text x="129.8" y="41" transform="rotate(-90 129.8 41)">10k</text>
<text x="151.7" y="38.9">ADM2484EBRWZ</text>
<text x="151.7" y="36.5">IC2</text>
<text x="204.6" y="40.9">22R</text>
<text x="204.7" y="36.5">R5</text>
<text x="63.5" y="45.2">I2C / SPI</text>
<text x="85.6" y="47.1">comp.</text>
<text x="85.6" y="44.7">16C450</text>
<text x="226.3" y="42.8">D3</text>
<text x="226.4" y="45.3">SM6T6V8CA</text>
<text x="85.6" y="51.9">Sets</text>
<text x="85.6" y="49.5">Register</text>
<text x="204.6" y="52.9">22R</text>
<text x="204.7" y="48.6">R6</text>
<text x="140.5" y="57.7">C4</text>
<text x="181.2" y="58.2">C5</text>
<text x="205.2" y="58.2">SM6T6V8CA</text>
<text x="212.3" y="55.8">D1</text>
<text x="226.3" y="55.8">D4</text>
<text x="226.4" y="58.2">SM6T6V8CA</text>
<text x="120.4" y="64.4">S1</text>
<text x="134.1" y="60.5" transform="rotate(-90 134.1 60.5)">R4</text>
<text x="138.4" y="60.2" transform="rotate(-90 138.4 60.2)">10k</text>
<text x="140" y="62">100n</text>
<text x="181.2" y="62.5">100n</text>
<text x="85.6" y="75.9">Register</text>
<text x="85.6" y="73.5">GPIO</text>
<text x="218.4" y="79.7" transform="rotate(-90 218.4 79.7)">R9</text>
<text x="222.8" y="79.3" transform="rotate(-90 222.8 79.3)">4K7</text>
<text x="242.9" y="79.7" transform="rotate(-90 242.9 79.7)">R11</text>
<text x="247.2" y="80.3" transform="rotate(-90 247.2 80.3)">120R</text>
<text x="82.2" y="88.4">X1</text>
<text x="82.2" y="90.7">SC16IS752IPW</text>
<text x="205" y="94.6">S3</text>
<text x="65" y="96.5">Q1</text>
<text x="218.4" y="99.9" transform="rotate(-90 218.4 99.9)">R10</text>
<text x="222.8" y="99.4" transform="rotate(-90 222.8 99.4)">4K7</text>
<text x="65" y="103.2">11,0592MHz</text>
<text x="123" y="103.8">R12</text>
<text x="59.2" y="109.7" transform="rotate(-90 59.2 109.7)">C1</text>
<text x="65.4" y="109.7" transform="rotate(-90 65.4 109.7)">33pF</text>
<text x="73.6" y="109.7" transform="rotate(-90 73.6 109.7)">C2</text>
<text x="79.8" y="109.7" transform="rotate(-90 79.8 109.7)">33pF</text>
<text x="116.3" y="111.6" transform="rotate(-90 116.3 111.6)">D7</text>
<text x="122.9" y="108.1">3k9</text>
<text x="129.2" y="110.5">IC3</text>
<text x="167.8" y="109.5">S2</text>
<text x="109.6" y="115.1" transform="rotate(-90 109.6 115.1)">LL4148</text>
<text x="204.7" y="119">R7</text>
<text x="120.8" y="124.8">C6</text>
<text x="137.4" y="124.2">TLC555CD</text>
<text x="152.9" y="124.8">C7</text>
<text x="204.6" y="123.3">22R</text>
<text x="226.3" y="125.3">D5</text>
<text x="33.8" y="131">K1</text>
<text x="90.4" y="130.5">K3</text>
<text x="120.8" y="128.2">10n</text>
<text x="152.9" y="127.7">10n</text>
<text x="204.7" y="131">R8</text>
<text x="226.4" y="127.7">SM6T6V8CA</text>
<text x="204.6" y="135.3">22R</text>
<text x="205.2" y="140.7">SM6T6V8CA</text>
<text x="212.3" y="138.3">D2</text>
<text x="226.3" y="138.3">D6</text>
<text x="226.4" y="140.7">SM6T6V8CA</text>
<text x="29.5" y="146.3" transform="rotate(-90 29.5 146.3)">R2</text>
<text x="34.3" y="146.9" transform="rotate(-90 34.3 146.9)">100R</text>
<text x="90.4" y="144.9">K4</text>
<text x="90.4" y="159.3">K5</text>
<text x="133.5" y="162.6">K2</text>
<text x="30" y="173.2">IC1</text>
<text x="90.4" y="173.2">K6</text>
<text x="36.7" y="177">DC</text>
<text x="225.6" y="178.5">Datum</text>
<text x="241.9" y="178.5">Name</text>
<text x="31.9" y="183.3">DC</text>
<text x="213.1" y="182.8">Bearb.</text>
<text x="30" y="187.1">AM1/4S-0505SZ</text>
<text x="90.4" y="188">K7</text>
<text x="213.1" y="190.5">Ausg.</text>
<text x="213.1" y="186.6">Gepr.</text>
<text x="166.1" y="201.5">Zust.</text>
<text x="177.6" y="201.5">Änderung</text>
<text x="196.3" y="201.5">Datum</text>
<text x="205.9" y="201.5">Name</text>
</g>
<g font-size="1.6" fill="#000001">
<text x="90.8" y="135.4">2</text>
<text x="90.8" y="133.5">1</text>
<text x="90.8" y="137.3">3</text>
<text x="90.8" y="149.8">2</text>
<text x="90.8" y="147.9">1</text>
<text x="90.8" y="151.7">3</text>
<text x="90.8" y="164.2">2</text>
<text x="90.8" y="162.3">1</text>
<text x="90.8" y="166.1">3</text>
<text x="90.8" y="178.1">2</text>
<text x="90.8" y="176.2">1</text>
<text x="90.8" y="180">3</text>
<text x="90.8" y="191">1</text>
<text x="90.8" y="193">2</text>
<text x="90.8" y="194.9">3</text>
</g>
<g font-size="1.5" fill="#000001">
<text x="183.8" y="29.9">+5V_1</text>
<text x="147.3" y="30.9">+3V3</text>
<text x="66.3" y="36.2">VDD</text>
<text x="91.2" y="36.2">VSS</text>
<text x="95.6" y="40.5">TXA</text>
<text x="260.7" y="38.6">PIN_B</text>
<text x="93.9" y="44.3">/RTSA</text>
<text x="93.9" y="46.2">/CTSA</text>
<text x="95.4" y="42.4">RXA</text>
<text x="156" y="46.7">RxD</text>
<text x="156" y="44.8">GND1</text>
<text x="156" y="42.9">VDD1</text>
<text x="162.7" y="42.9">VDD2</text>
<text x="162.7" y="44.8">GND2</text>
<text x="165.6" y="46.7">A</text>
<text x="43.4" y="51.5">SCLK</text>
<text x="43.6" y="53.4">/CS</text>
<text x="62" y="51.5">SCL/SCLK</text>
<text x="62" y="53.4">/CS/A0</text>
<text x="62.1" y="49.6">SDA/VSS</text>
<text x="93.9" y="53.4">/RTSB</text>
<text x="95.5" y="51.5">RXB</text>
<text x="95.8" y="49.6">TXB</text>
<text x="156" y="52.5">TxD</text>
<text x="156" y="50.5">DE</text>
<text x="156" y="48.6">RE</text>
<text x="165.6" y="48.6">B</text>
<text x="165.6" y="50.5">Z</text>
<text x="165.6" y="52.5">Y</text>
<text x="260.7" y="50.5">PIN_A</text>
<text x="43.4" y="57.3">SI</text>
<text x="43.6" y="55.3">SO</text>
<text x="62" y="55.3">SO</text>
<text x="62" y="57.3">SI/A1</text>
<text x="93.9" y="55.3">/CTSB</text>
<text x="156" y="56.3">GND1</text>
<text x="156" y="54.4">NC</text>
<text x="162.5" y="56.3">GND2</text>
<text x="164.6" y="54.4">NC</text>
<text x="19.2" y="66.8">IRQ</text>
<text x="62" y="66.8">IRQ</text>
<text x="62" y="68.7">RESET</text>
<text x="93.8" y="70.7">/DTRA</text>
<text x="94.9" y="68.7">/CDA</text>
<text x="95.7" y="66.8">/RIA</text>
<text x="188.1" y="67.8">GND_1</text>
<text x="221.2" y="69.7">+5V_1</text>
<text x="62" y="72.6">I2C/SPI</text>
<text x="93.6" y="72.6">/DSRA</text>
<text x="95.7" y="76.5">/RIB</text>
<text x="93.6" y="82.2">/DSRB</text>
<text x="93.8" y="80.3">/DTRB</text>
<text x="94.9" y="78.4">/CDB</text>
<text x="64.9" y="85">XTAL1</text>
<text x="73.5" y="85">XTAL2</text>
<text x="221.2" y="105.2">GND_1</text>
<text x="129.8" y="113.4">DIS</text>
<text x="137.5" y="113.4">RES</text>
<text x="129.6" y="117.2">THR</text>
<text x="135.5" y="114.1" transform="rotate(-90 135.5 114.1)">VCC</text>
<text x="137.5" y="117.2">OUT</text>
<text x="129.6" y="121">TRIG</text>
<text x="135.5" y="122" transform="rotate(-90 135.5 122)">GND</text>
<text x="138.2" y="121">CV</text>
<text x="260.7" y="121">PIN_C</text>
<text x="18.7" y="135.9">PIN_C</text>
<text x="18.7" y="134">PIN_A</text>
<text x="48.3" y="135.9">PIN_D</text>
<text x="48.3" y="134">PIN_B</text>
<text x="75.4" y="133.5">SCK</text>
<text x="75.5" y="135.4">SCLK</text>
<text x="75.5" y="137.3">GPIO11</text>
<text x="260.7" y="133">PIN_D</text>
<text x="75.4" y="147.9">SD_EN</text>
<text x="75.7" y="149.8">/CS</text>
<text x="32.3" y="153.1">GND_1</text>
<text x="75.7" y="151.7">GPIO8</text>
<text x="128.1" y="152.7">+5V</text>
<text x="219.7" y="151.7">GND_1</text>
<text x="75.4" y="162.3">MISO</text>
<text x="75.7" y="164.2">SO</text>
<text x="75.7" y="166.1">GPIO9</text>
<text x="21.7" y="168.5">+5V</text>
<text x="53.8" y="168.5">+5V_1</text>
<text x="117.5" y="172.3">GPIO8</text>
<text x="117.5" y="170.4">GPIO3</text>
<text x="117.5" y="168.5">GPIO2</text>
<text x="148" y="172.3">INT0</text>
<text x="148.1" y="168.5">SDA</text>
<text x="148.3" y="170.4">SCL</text>
<text x="24.9" y="176.1">IN+</text>
<text x="44.2" y="175.7">OUT+</text>
<text x="75.4" y="176.1">MOSI</text>
<text x="75.5" y="178.1">SI</text>
<text x="117.2" y="176.1">GPIO10</text>
<text x="117.5" y="178.1">GPIO9</text>
<text x="147.4" y="178.1">MOSI</text>
<text x="147.4" y="176.1">MISO</text>
<text x="253.4" y="178">Maßstab</text>
<text x="274" y="178">Blatt</text>
<text x="25" y="183.7">IN-</text>
<text x="44" y="184.7">OUT-</text>
<text x="75.5" y="180">GPIO10</text>
<text x="117.2" y="181.9">GPIO11</text>
<text x="117.5" y="180">GPIO7</text>
<text x="146.3" y="181.9">SD_EN</text>
<text x="148.1" y="180">SCK</text>
<text x="253.4" y="183.8">Datei</text>
<text x="53.8" y="187.7">GND_1</text>
<text x="75.4" y="191">INT0</text>
<text x="253.4" y="189.5">Titel</text>
<text x="75.7" y="193">IRQ</text>
<text x="75.7" y="194.9">GPIO7</text>
</g>
<g font-size="1" fill="#c80000">
<text x="77.3" y="27.9">1</text>
<text x="79.8" y="27.9">2</text>
<text x="68.5" y="34">8</text>
<text x="93" y="34">22</text>
<text x="100.2" y="40.9">3</text>
<text x="127" y="37.8">1</text>
<text x="204.1" y="39">1</text>
<text x="209" y="39">2</text>
<text x="223.4" y="41.1">2</text>
<text x="100.2" y="42.8">4</text>
<text x="101.3" y="44.7">1</text>
<text x="101.3" y="46.7">2</text>
<text x="127" y="42.8">2</text>
<text x="154.7" y="47.1">3</text>
<text x="154.7" y="45.2">2</text>
<text x="154.7" y="43.3">1</text>
<text x="167.3" y="43.3">16</text>
<text x="167.3" y="45.2">15</text>
<text x="167.3" y="47.1">14</text>
<text x="60.2" y="50">14</text>
<text x="60.2" y="51.9">13</text>
<text x="60.2" y="53.8">10</text>
<text x="100.2" y="50">23</text>
<text x="100.2" y="51.9">24</text>
<text x="101.3" y="53.8">17</text>
<text x="153.6" y="49">4</text>
<text x="154.7" y="52.9">6</text>
<text x="154.7" y="51">5</text>
<text x="167.3" y="49">13</text>
<text x="167.3" y="51">12</text>
<text x="167.3" y="52.9">11</text>
<text x="204.1" y="51">1</text>
<text x="209" y="51">2</text>
<text x="223.4" y="48.1">1</text>
<text x="32.6" y="57.9">2</text>
<text x="60.2" y="55.8">12</text>
<text x="60.2" y="57.7">11</text>
<text x="101.3" y="55.8">16</text>
<text x="135.7" y="56.9">1</text>
<text x="146.2" y="58.1">2</text>
<text x="154.7" y="56.7">8</text>
<text x="154.7" y="54.8">7</text>
<text x="167.3" y="54.8">10</text>
<text x="167.3" y="56.7">9</text>
<text x="187" y="58.1">2</text>
<text x="218.6" y="54.1">2</text>
<text x="223.4" y="54.1">2</text>
<text x="32.6" y="63">1</text>
<text x="135.7" y="62">2</text>
<text x="146.2" y="60.8">1</text>
<text x="187" y="60.8">1</text>
<text x="218.6" y="61">1</text>
<text x="223.4" y="61">1</text>
<text x="59" y="67.3">15</text>
<text x="59.6" y="69.2">5</text>
<text x="101.3" y="71.1">26</text>
<text x="101.3" y="69.2">27</text>
<text x="101.3" y="67.3">28</text>
<text x="116.4" y="67.7">1</text>
<text x="116.4" y="71.6">5</text>
<text x="116.4" y="69.7">3</text>
<text x="122.7" y="67.7">2</text>
<text x="122.7" y="69.7">4</text>
<text x="122.7" y="71.6">6</text>
<text x="60.7" y="73">9</text>
<text x="101.3" y="73">25</text>
<text x="101.3" y="76.8">21</text>
<text x="116.4" y="73.5">7</text>
<text x="122.7" y="73.5">8</text>
<text x="220" y="76.1">1</text>
<text x="244.5" y="76.1">1</text>
<text x="101.3" y="82.6">18</text>
<text x="101.3" y="80.7">19</text>
<text x="101.3" y="78.8">20</text>
<text x="220" y="81.2">2</text>
<text x="244.5" y="81.2">2</text>
<text x="67.6" y="86.9">6</text>
<text x="76.2" y="86.9">7</text>
<text x="204.1" y="89.8">4</text>
<text x="204.1" y="87.9">6</text>
<text x="204.1" y="86">8</text>
<text x="210.4" y="86">7</text>
<text x="210.4" y="87.9">5</text>
<text x="210.4" y="89.8">3</text>
<text x="204.1" y="91.7">2</text>
<text x="210.4" y="91.7">1</text>
<text x="66" y="99.9">1</text>
<text x="70" y="99.9">2</text>
<text x="220" y="101.3">2</text>
<text x="220" y="96.3">1</text>
<text x="61.8" y="106.1">2</text>
<text x="76.2" y="106.1">2</text>
<text x="122.1" y="106.1">2</text>
<text x="127" y="106.1">1</text>
<text x="173.5" y="103.9">2</text>
<text x="175.5" y="103.9">4</text>
<text x="177.4" y="103.9">6</text>
<text x="179.3" y="103.9">8</text>
<text x="61.8" y="108.8">1</text>
<text x="76.2" y="108.8">1</text>
<text x="112.6" y="111.6">1</text>
<text x="128.4" y="113.8">7</text>
<text x="135.2" y="110.7">8</text>
<text x="142.1" y="113.8">4</text>
<text x="173.5" y="110.4">1</text>
<text x="175.5" y="110.4">3</text>
<text x="177.4" y="110.4">5</text>
<text x="179.3" y="110.4">7</text>
<text x="112.6" y="115.7">2</text>
<text x="128.4" y="117.6">6</text>
<text x="140.9" y="117.6">3</text>
<text x="118.9" y="124.8">2</text>
<text x="128.4" y="121.5">2</text>
<text x="135.2" y="123.4">1</text>
<text x="140.9" y="121.5">5</text>
<text x="151" y="124.8">2</text>
<text x="204.1" y="121.5">1</text>
<text x="209" y="121.5">2</text>
<text x="223.4" y="123.6">2</text>
<text x="118.9" y="127.4">1</text>
<text x="151" y="127.4">1</text>
<text x="223.4" y="130.6">1</text>
<text x="34.4" y="134.4">1</text>
<text x="34.4" y="136.3">3</text>
<text x="37.4" y="136.3">4</text>
<text x="37.4" y="134.4">2</text>
<text x="89.5" y="135.8">2</text>
<text x="89.5" y="133.9">1</text>
<text x="89.5" y="137.8">3</text>
<text x="204.1" y="133.4">1</text>
<text x="209" y="133.4">2</text>
<text x="218.6" y="136.5">2</text>
<text x="223.4" y="136.5">2</text>
<text x="31.2" y="142.8">1</text>
<text x="34.4" y="138.2">5</text>
<text x="37.4" y="138.2">6</text>
<text x="218.6" y="143.5">1</text>
<text x="223.4" y="143.5">1</text>
<text x="31.2" y="147.8">2</text>
<text x="89.5" y="148.3">1</text>
<text x="89.5" y="150.2">2</text>
<text x="89.5" y="152.1">3</text>
<text x="89.5" y="164.6">2</text>
<text x="89.5" y="162.7">1</text>
<text x="89.5" y="166.5">3</text>
<text x="132.7" y="165.1">1</text>
<text x="132.7" y="167">3</text>
<text x="135.7" y="167">4</text>
<text x="135.7" y="165.1">2</text>
<text x="132.7" y="172.8">9</text>
<text x="132.7" y="170.8">7</text>
<text x="132.7" y="168.9">5</text>
<text x="135.7" y="172.8">10</text>
<text x="135.7" y="170.8">8</text>
<text x="135.7" y="168.9">6</text>
<text x="29.1" y="178.5">2</text>
<text x="41.7" y="177.5">4</text>
<text x="89.5" y="178.5">2</text>
<text x="89.5" y="176.6">1</text>
<text x="132.1" y="178.5">15</text>
<text x="132.1" y="176.6">13</text>
<text x="132.1" y="174.7">11</text>
<text x="135.7" y="178.5">16</text>
<text x="135.7" y="176.6">14</text>
<text x="135.7" y="174.7">12</text>
<text x="29.1" y="182.3">1</text>
<text x="41.7" y="183.3">3</text>
<text x="89.5" y="180.4">3</text>
<text x="132.1" y="182.3">19</text>
<text x="132.1" y="180.4">17</text>
<text x="135.7" y="182.3">20</text>
<text x="135.7" y="180.4">18</text>
<text x="89.5" y="191.4">1</text>
<text x="89.5" y="193.4">2</text>
<text x="89.5" y="195.3">3</text>
</g>
</svg>
